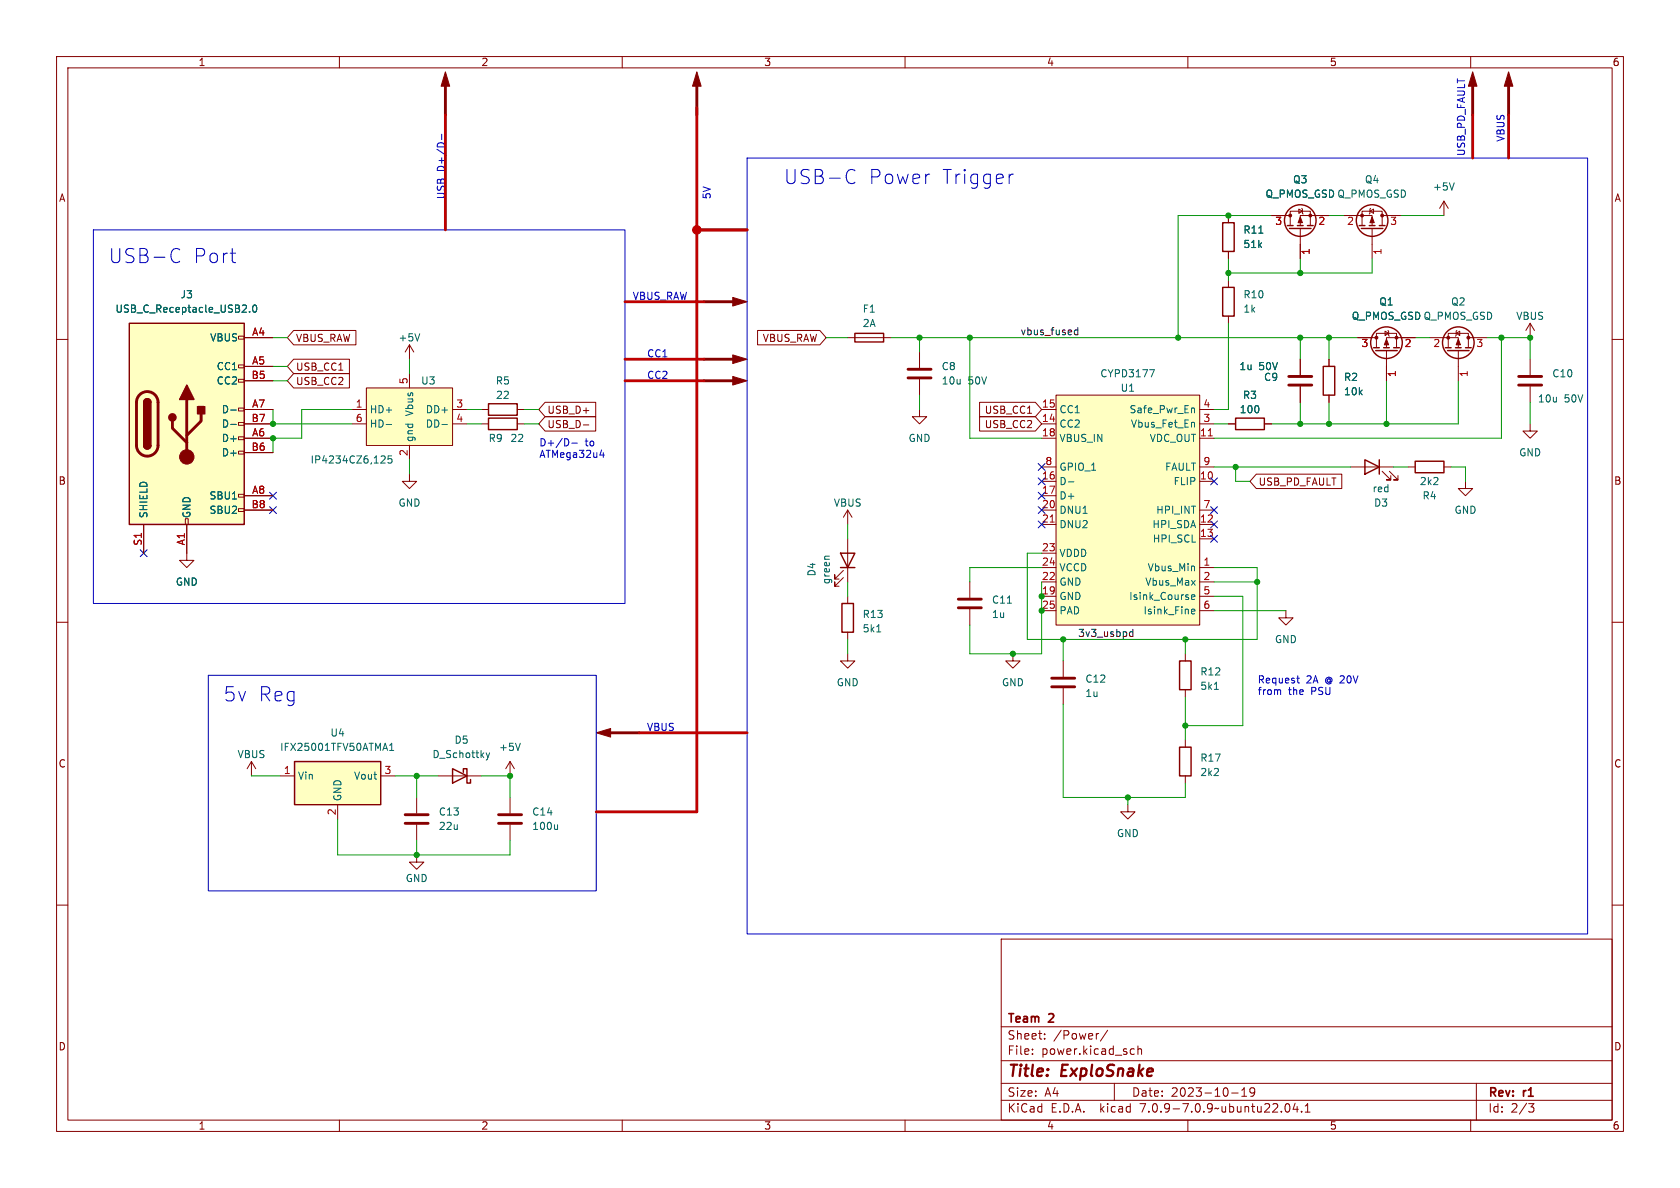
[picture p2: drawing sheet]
<svg xmlns="http://www.w3.org/2000/svg" width="297mm" height="210mm" viewBox="0 0 297 210" stroke-linecap="round" stroke-linejoin="round" font-family="sans-serif">
<g fill="none" stroke="#840000" stroke-width=".18">
<path d="M10 10h277v190h-277zM12 12h273v186h-273zM60 10v2M110 10v2M160 10v2M210 10v2M260 10v2M217.2 38.1v1.3M224.8 38.1h3.3M228.1 39.9v-2.6h3.5v2.6M229.6 37l.7 .3-.7 .4zM230.1 36.8l.2 .2v.7l.1 .1"/>
<path d="M234.9 38.1h-5v1.8M237.5 38.1h5.1v1.8M240.8 39.9v-2.6h3.5v2.6M242.2 37.3l.6-.3v.7zM242.3 36.8l-.1 .2v.7l-.1 .1M244.3 38.1h3.3M255.3 35.6l-.8 1.2M255.3 35.6v2.5M255.3 35.6l.7 1.2M10 60h2M42.2 59.4h1v.5h-1zM43.2 59.7h5.1"/>
<path d="M51.9 58.4h11v2.6h-11l-1.1-1.3zM133.9 58.4h11l1.1 1.3-1.1 1.3h-11zM149.9 59.7h7.6M217.2 44.5v1.2M217.2 49.5v1.3M217.2 55.9v1.3M229.9 40.4v5.3M240 59.7h3.3M242.6 40.4v5.3M244.9 58.5l.6 .4-.6 .4zM245.4 58.4l.1 .1v.8l.1 .1M250.2 59.7h-5.1v1.8"/>
<path d="M252.7 59.7h5.1v1.8M257.4 58.9l.7-.4v.8zM257.6 58.4l-.2 .1v.8l-.1 .1M259.6 59.7h3.3M270.5 57.2l-.8 1.2M270.5 57.2v2.5M270.5 57.2l.8 1.2M285 60h2M42.2 79.8h1v.5h-1zM42.2 77.2h1v.5h-1zM42.2 74.7h1v.5h-1zM42.2 72.1h1v.5h-1z"/>
<path d="M42.2 67.1h1v.5h-1zM42.2 64.5h1v.5h-1zM43.2 64.8h5.1M43.2 77.5h5.1M43.2 72.4h5.1M43.2 67.3h5.1M43.2 74.9h5.1M51.9 63.5h9.9v2.5h-9.9l-1.1-1.2zM51.9 66h9.9v2.6h-9.9l-1.1-1.3zM62.2 72.4h2.6M62.2 74.9h2.6M64.8 68.6h15.2v10.1h-15.2z"/>
<path d="M72.4 61l-.8 1.2M72.4 61v2.5M72.4 66v2.6M72.4 78.7v2.6M72.4 61l.8 1.2M80 72.4h2.5M80 74.9h2.5M85.1 72.4h1.3M85.1 74.9h1.3M91.4 72.4h1.3M91.4 74.9h1.3M96.4 71.1h8.9v2.6h-8.9l-1.2-1.3z"/>
<path d="M96.4 73.7h8.9v2.5h-8.9l-1.2-1.3zM103.1 75.1h1M162.6 72.4v1.3h1.2l-1.2 1.2-1.3-1.2h1.3M162.6 62.2v2.8M162.6 67.1v2.8M173.2 71.1h9.8l1.1 1.3-1.1 1.3h-9.8zM173.2 73.7h9.8l1.1 1.2-1.1 1.3h-9.8zM184.1 77.5h2.6M184.1 72.4h2.6M184.1 74.9h2.6M186.7 69.9h25.4v40.6h-25.4zM212.1 77.5h2.5"/>
<path d="M212.1 72.4h2.5M212.1 74.9h2.5M217.2 74.9h1.2M223.5 74.9h1.3M229.9 63.5v2.8M229.9 68.3v2.8M234.9 63.5v1.3M234.9 69.9v1.2M243.3 61.5v-2.6h3.6v2.6M245.1 62v5.3M256 61.5v-2.6h3.6v2.6M257.8 62v5.3"/>
<path d="M270.5 74.9v1.3h1.3l-1.3 1.3-1.3-1.3h1.3M270.5 63.5v2.8M270.5 68.3v2.8M25.4 92.7v5.1M32.8 91.7h.5v1h-.5zM33 92.7v6.4h1.3l-1.3 1.2-1.3-1.2h1.3M42.2 89.9h1v.5h-1zM42.2 87.4h1v.5h-1zM43.2 87.6h5.1M43.2 80h5.1M43.2 90.2h5.1M72.4 83.8v1.3h1.3l-1.3 1.3-1.3-1.3h1.3"/>
<path d="M149.9 90.2v2.5M149.9 95.3v7.6M149.9 90.2l-.8 1.2M149.9 90.2l.7 1.2M184.1 82.6h2.6M184.1 87.6h2.6M184.1 90.2h2.6M184.1 85.1h2.6M184.1 92.7h2.6M184.1 97.8h2.6M212.1 82.6h2.5M212.1 90.2h2.5"/>
<path d="M212.1 85.1h2.5M212.1 92.7h2.5M212.1 95.3h2.5M222.1 83.8h15.1v2.6h-15.1l-1.1-1.3zM238.8 82.6h7.6M244.3 83.3l1.6 1.5h-.8h.8v-.7M245.6 83.3l1.5 1.5h-.7h.7v-.7M248.9 82.6h1.3M255.3 82.6h1.2M259.1 85.1v1.3h1.2l-1.2 1.2-1.3-1.2h1.3M10 110h2M149.1 102.1l-1.5 1.5v-.7v.7h.7"/>
<path d="M149.1 100.8l-1.5 1.6v-.8v.8h.7M149.9 115.6v1.2h1.2l-1.2 1.3-1.3-1.3h1.3M149.9 105.4v1.3M149.9 111.8v1.2M171.4 102.9v2.8M171.4 107.7v2.8M179.1 115.6v1.2h1.2l-1.2 1.3-1.3-1.3h1.3M184.1 100.3h2.6M184.1 105.4h2.6M184.1 102.9h2.6M184.1 108h2.6M188 116.8v2.8"/>
<path d="M209.5 115.6v1.2M212.1 100.3h2.5M212.1 105.4h2.5M212.1 102.9h2.5M212.1 108h2.5M227.3 108v1.2h1.3l-1.3 1.3-1.2-1.3h1.2M285 110h2M44.4 134.6l-.7 1.3M44.4 134.6v2.6M44.4 134.6l.8 1.3M49.5 137.2h2.6M67.3 137.2h2.5"/>
<path d="M77.5 137.2h7.6M90.2 134.6l-.8 1.3M90.2 134.6v2.6M90.2 134.6l.7 1.3M188 121.7v2.8M209.5 121.9v1.3M209.5 130.8v1.3M209.5 137.2v1.2M10 160h2M59.7 142.2v2.6M73.7 151.1v1.3h1.2l-1.2 1.3-1.3-1.3h1.3M73.7 141v2.8"/>
<path d="M73.7 145.8v2.8M90.2 141v2.8M90.2 145.8v2.8M199.4 142.2v1.3h1.3l-1.3 1.3-1.3-1.3h1.3M285 160h2M177 166h108v32h-108zM60 198v2M110 198v2M160 198v2M177 194.5h108M177 191.5h108M177 187.5h108"/>
<path d="M177 181.5h108M182.5 186.3v.1M182.5 185.5v.1M184.7 183.6v.1M184.7 182.8v.1M194.2 182.7l-.2 .1M195.8 182.1l-1.3 2M197 191.5v3M200.1 185.4l.4 .1M200.5 186.3l-.4 .1M201.2 185.5l.2-.1 .3 .1 .1 .9M201.2 184.9v1.5"/>
<path d="M210 198v2M217.7 193.2h1.2M219.5 193.8h.9M219.5 192.7l.5-.4v1.5M221.8 192.9l-.3 .3h-.3l-.2-.3 .1-.5 .4-.1 .2 .1a.99 .99 0 0 1-.3 1.4h-.3M227.3 195.2l.2-.1a.81 .81 0 0 1 .6 .6 .81 .81 0 0 1-.3 .8l-.1 .1a.81 .81 0 0 1-.4-1.4zM229 195l-.4 1.1h.9M229.3 195.6v1M230.1 196.5v.1M230.7 196.6h.9M230.7 195.5l.5-.4v1.5M260 198v2"/>
<path d="M261 191.5v6.5M270.2 195.1h1l-.5 .6 .4 .1 .1 .5-.3 .3h-.4"/>
</g>
<circle cx="123.2" cy="40.6" r=".75" fill="#c00000" stroke="#c00000" stroke-width=".18"/>
<g fill="none" stroke="#840000" stroke-width=".25">
<path d="M216.2 39.4h2v5.1h-2zM227.6 39.9h1M229.4 39.9h1M231.1 39.9h1.1M240.3 39.9h1M242.1 39.9h1M243.8 39.9h1.1M22.9 57.2h20.3v35.5h-20.3zM151.1 58.9h5.1v1.6h-5.1zM216.2 50.8h2v5.1h-2zM228 40.4h3.8M240.7 40.4h3.8"/>
<path d="M25.4 78.7a.64 .64 0 0 0 .6 .7 .64 .64 0 0 0 .7-.7M25.4 71.1a.64 .64 0 0 1 .6-.6 .64 .64 0 0 1 .7 .6M86.4 71.4h5v2h-5zM86.4 73.9h5v2h-5zM218.4 73.9h5.1v2h-5.1zM233.9 64.8h2.1v5.1h-2.1zM242.8 61.5h1M243.2 62h3.8M244.6 61.5h1M246.4 61.5h1M255.5 61.5h1M255.9 62h3.8"/>
<path d="M257.3 61.5h1M259.1 61.5h1M148.6 97.8h2.5l-1.2 2.5zM241.3 81.3l2.5 1.3-2.5 1.2zM243.8 81.3v2.5M250.2 81.5h5.1v2.1h-5.1zM148.6 100.3h2.5M148.8 106.7h2.1v5.1h-2.1zM208.5 116.8h2.1v5.1h-2.1zM52.1 134.6h15.2v7.6h-15.2zM80 135.9l2.5 1.3-2.5 1.2zM81.9 136.5v-.6h.6v2.5h.7v-.6"/>
<path d="M208.5 132.1h2.1v5.1h-2.1z"/>
<circle cx="229.9" cy="39" r="2.79"/>
<circle cx="242.6" cy="39" r="2.79"/>
<circle cx="245.1" cy="60.6" r="2.79"/>
<circle cx="257.8" cy="60.6" r="2.79"/>
</g>
<g fill="none" stroke="#006464" stroke-width=".18">
<path d="M257.1 32.3l-.4 1.3M44.1 55.1v.1M44.8 54l.2-.1a.68 .68 0 0 1 .4 .7 .68 .68 0 0 1-.4 .6l-.2-.1-.1-.4zM74.2 59l-.4 1.3M222.5 41.2h.8M40.8 72.5h1M40.8 75h1M68.3 75h.9M78.1 75h1M203.2 65.3h.9l-.6 1.3M210.8 72.1l.4 .2v.7M211 74.7l.2 .1v.7"/>
<path d="M67.6 80.6l.4 .1 .1 .3-.8 .9h.8M69.2 80.6h-.6v.6l.2-.1h.4l.1 .2-.1 .4-.1 .2-.5-.2M146.6 98.3l-.8 .1M188.9 85.2h.9M155 111.7h.7M178.1 106.6h.7M210.6 105.6l.6-.2v-.2l-.4-.1-.2 .2 .1 .6h.5M210.6 107.9l.2-.2h.3l.1 .2v.1l-.6 .1M210.6 108.3l.2 .2h.4M211.1 100.1l.1 .8M68.9 132.7h.7M68.9 131.8l.3-.4v1.3"/>
<path d="M86 133.1l.3 .8M86.3 133.9l-.3 .5M86.6 133.1l-.3 .8M92 131.4l-.4 1.3M214.7 121.9h.7M98.6 145.8v.8M98.6 146.5l-.2 .1"/>
</g>
<g fill="#840000" stroke="#840000" stroke-width=".18">
<path d="M229.9 38.4l.4 1h-.8z"/>
<path d="M129.5 52.6l2.6 .7-2.6 .8z"/>
<path d="M245.1 59.9l.4 1.1h-.8z"/>
<path d="M242.6 38.4l.4 1h-.8z"/>
<path d="M78.7 12.7l.8 2.5h-1.5z"/>
<path d="M123.2 12.7l.8 2.5h-1.6z"/>
<path d="M129.5 66.5l2.6 .8-2.6 .8z"/>
<path d="M129.5 62.7l2.6 .8-2.6 .8z"/>
<path d="M257.8 59.9l.4 1.1h-.8z"/>
<path d="M260.3 12.7l.8 2.5h-1.5z"/>
<path d="M105.4 129.5l2.5-.7v1.5z"/>
<path d="M266.7 12.7l.8 2.5h-1.6z"/>
<circle cx="231.6" cy="38.1" r=".25"/>
<circle cx="228.1" cy="38.1" r=".25"/>
<circle cx="33" cy="80.8" r="1.27"/>
<circle cx="246.9" cy="59.7" r=".25"/>
<circle cx="243.3" cy="59.7" r=".25"/>
<circle cx="240.8" cy="38.1" r=".25"/>
<circle cx="244.3" cy="38.1" r=".25"/>
<circle cx="256" cy="59.7" r=".25"/>
<circle cx="259.6" cy="59.7" r=".25"/>
</g>
<g fill="none" stroke="#840000" stroke-width=".51">
<path d="M78.7 14v6.3M123.2 14v6.3M260.3 14v6.3M266.7 14v6.3M124.5 53.3h6.3M24.7 69.8a1.91 1.91 0 0 1 2.1-.4 1.91 1.91 0 0 1 1.1 1.7v7.6a1.91 1.91 0 0 1-1.9 1.9 1.91 1.91 0 0 1-1.9-1.9v-7.7l.2-.7zM30.5 74.4v1.3l2.5 2.5M33 70.6v10.2M35.6 73.2v1.2l-2.6 2.6M124.5 67.3h6.3M124.5 63.5h6.3M160.5 66.8h4.1"/>
<path d="M160.5 65.3h4.1M227.8 68.1h4.1M227.8 66.5h4.1M268.5 68.1h4M268.5 66.5h4M169.4 107.4h4.1M169.4 105.9h4.1M185.9 119.9h4.1M106.7 129.5h6.3M185.9 121.4h4.1M71.6 144h4.1M71.6 145.5h4.1"/>
<path d="M88.1 144h4.1M88.1 145.5h4.1"/>
</g>
<g fill="#ffffc2" stroke="#ffffc2" stroke-width=".18">
<path d="M22.9 57.2h20.3v35.5h-20.3z"/>
<path d="M52.1 134.6h15.2v7.6h-15.2z"/>
<path d="M64.8 68.6h15.2v10.1h-15.2z"/>
<path d="M186.7 69.9h25.4v40.6h-25.4z"/>
</g>
<g fill="#840000" stroke="#840000" stroke-width=".25">
<path d="M25.4 78.7h1.3a.64 .64 0 0 1-.7 .7 .64 .64 0 0 1-.6-.7z"/>
<path d="M25.4 71.1h1.3v7.6h-1.3z"/>
<path d="M25.6 70.7a.64 .64 0 0 1 .7-.2 .64 .64 0 0 1 .4 .6h-1.3z"/>
<path d="M33 68.1l1.3 2.5h-2.6z"/>
<path d="M34.9 71.9h1.3v1.3h-1.3z"/>
<circle cx="30.5" cy="73.8" r=".63"/>
</g>
<path d="M213.6 77.1h.7M185.7 92.3h.7" fill="none" stroke="#a90000" stroke-width=".18"/>
<path d="M190.5 57.9v1.3M190.5 58.4l-.3-.1-.3 .3 .2 .5h.4M200.3 111.2v1.3M200.3 111.7h-.4l-.2 .2 .1 .6h.5" fill="none" stroke="#0f0f0f" stroke-width=".18"/>
<g fill="none" stroke="#0000c2" stroke-width=".18">
<path d="M78.1 23.7v1M132.1 27.9h148.6v137.2h-148.6zM150.1 30.1a.88 .88 0 0 1 1 .1M151.1 32.2a.88 .88 0 0 1-1 .1M179.1 30.8h-.2l-.4 .2M16.5 40.6h94v66.1h-94zM30.7 44a.88 .88 0 0 1 1.1 .2M31.8 46.2a.88 .88 0 0 1-1.1 .1M40.7 44.8h1M41.4 46.4h.3M100.4 77.7l.2 .4-.2 .5M101.1 78.3h1"/>
<path d="M106.1 80.4h.7M106.7 80v.9M36.8 119.4h68.6v38.1h-68.6zM229.2 119.9h.5M229.4 119.5v1.1l.3 .1M226.2 121.9l.2 .2v.7"/>
</g>
<path d="M123.2 19.1v124.4h-17.8M78.7 20.3v20.3M260.3 20.3v7.6M266.7 20.3v7.6M110.5 53.3h14M123.2 40.6h8.9M110.5 67.3h14M110.5 63.5h14M113 129.5h19.1" fill="none" stroke="#c00000" stroke-width=".5"/>
<g fill="none" stroke="#009600" stroke-width=".18">
<path d="M224.8 38.1h-16.5v21.6M234.9 38.1h2.6M247.6 38.1h7.7M48.3 59.7h2.5M146 59.7h3.9M157.5 59.7h82.5M162.6 59.7v2.5M171.4 59.7v17.8h12.7M217.2 57.2v15.2h-2.6M217.2 45.7v3.8M229.9 45.7v2.6M229.9 59.7v3.8"/>
<path d="M234.9 59.7v3.8M242.6 45.7v2.6h-25.4M250.2 59.7h2.5M262.9 59.7h7.6v3.8M265.4 59.7v17.8h-50.8M48.3 64.8h2.5M48.3 72.4v2.5h13.9M48.3 67.3h2.5M62.2 72.4h-8.9v5.1h-5v2.5M72.4 63.5v2.5M82.5 72.4h2.6M82.5 74.9h2.6"/>
<path d="M92.7 72.4h2.5M92.7 74.9h2.5M162.6 69.9v2.5M214.6 74.9h2.6M229.9 71.1v3.8M234.9 71.1v3.8M245.1 67.3v7.6M257.8 67.3v7.6h-33M270.5 71.1v3.8M72.4 81.3v2.5M149.9 92.7v2.6M184.1 97.8h-2.5v15.2h40.6v-12.7h-7.6"/>
<path d="M214.6 82.6h24.2M218.4 82.6v2.5h2.6M246.4 82.6h2.5M256.5 82.6h2.6v2.5M149.9 102.9v2.5M149.9 113v2.6M184.1 102.9v12.7h-12.7v-5.1M184.1 100.3h-12.7v2.6M188 113v3.8M209.5 113v2.6M214.6 102.9h7.6M214.6 105.4h5.1v22.9h-10.2"/>
<path d="M214.6 108h12.7M44.4 137.2h5.1M69.8 137.2h7.7M73.7 137.2v3.8M85.1 137.2h5.1v3.8M188 124.5v16.5h21.5v-2.6M209.5 123.2v7.6M59.7 144.8v6.3h30.5v-2.5M73.7 148.6v2.5M199.4 141v1.2"/>
</g>
<g fill="none" stroke="#000084" stroke-width=".18">
<path d="M24.8 97.2l1.2 1.2M26 97.2l-1.2 1.2M47.7 87l1.2 1.2M47.7 89.6l1.2 1.2M48.9 87l-1.2 1.2M48.9 89.6l-1.2 1.2M183.5 89.6l1.3 1.2M183.5 81.9l1.3 1.3M183.5 87l1.3 1.2M183.5 92.1l1.3 1.2M183.5 84.5l1.3 1.2M184.8 89.6l-1.3 1.2"/>
<path d="M184.8 81.9l-1.3 1.3M184.8 87l-1.3 1.2M184.8 92.1l-1.3 1.2M184.8 84.5l-1.3 1.2M214 84.5l1.2 1.2M214 92.1l1.2 1.2M214 89.6l1.2 1.2M214 94.6l1.2 1.3M215.2 84.5l-1.2 1.2M215.2 92.1l-1.2 1.2M215.2 89.6l-1.2 1.2M215.2 94.6l-1.2 1.3"/>
</g>
<g fill="#009600" stroke="#009600" stroke-width=".18">
<circle cx="229.9" cy="59.7" r=".46"/>
<circle cx="234.9" cy="59.7" r=".46"/>
<circle cx="270.5" cy="59.7" r=".46"/>
<circle cx="265.4" cy="59.7" r=".46"/>
<circle cx="209.5" cy="113" r=".46"/>
<circle cx="222.2" cy="102.9" r=".46"/>
<circle cx="199.4" cy="141" r=".46"/>
<circle cx="209.5" cy="128.3" r=".46"/>
<circle cx="188" cy="113" r=".46"/>
<circle cx="208.3" cy="59.7" r=".46"/>
<circle cx="217.2" cy="48.3" r=".46"/>
<circle cx="229.9" cy="48.3" r=".46"/>
<circle cx="234.9" cy="74.9" r=".46"/>
<circle cx="245.1" cy="74.9" r=".46"/>
<circle cx="217.2" cy="38.1" r=".46"/>
<circle cx="229.9" cy="74.9" r=".46"/>
<circle cx="218.4" cy="82.6" r=".46"/>
<circle cx="162.6" cy="59.7" r=".46"/>
<circle cx="48.3" cy="74.9" r=".46"/>
<circle cx="48.3" cy="77.5" r=".46"/>
<circle cx="171.4" cy="59.7" r=".46"/>
<circle cx="184.1" cy="105.4" r=".46"/>
<circle cx="184.1" cy="108" r=".46"/>
<circle cx="179.1" cy="115.6" r=".46"/>
<circle cx="90.2" cy="137.2" r=".46"/>
<circle cx="73.7" cy="137.2" r=".46"/>
<circle cx="73.7" cy="151.1" r=".46"/>
</g>
<g font-size="3.5" fill="#0000c2">
<text x="138.4" y="32.8">USB-C</text>
<text x="153.4" y="32.8">Power</text>
<text x="166.3" y="32.8">Trigger</text>
<text x="19" y="46.7">USB-C</text>
<text x="34" y="46.7">Port</text>
<text x="39.4" y="124.2">5v</text>
<text x="45.5" y="124.2">Reg</text>
</g>
<g font-size="2.8" fill="#840000">
<text x="178" y="190.9">Title:</text>
<text x="187.7" y="190.9">ExploSnake</text>
</g>
<g font-size="2.1" fill="#840000">
<text x="178" y="184">Sheet:</text>
<text x="178" y="181.2">Team</text>
<text x="185.5" y="181.2">2</text>
<text x="186.2" y="184">/Power/</text>
<text x="178" y="186.7">File:</text>
<text x="184.1" y="186.7">power.kicad_sch</text>
<text x="178" y="196.9">KiCad</text>
<text x="178" y="194.1">Size:</text>
<text x="184.7" y="194.1">A4</text>
<text x="185.7" y="196.9">E.D.A.</text>
<text x="194.6" y="196.9">kicad</text>
<text x="200" y="194.1">Date:</text>
<text x="201.8" y="196.9">7.0.9-7.0.9~ubuntu22.04.1</text>
<text x="207" y="194.1">2023-10-19</text>
<text x="263" y="194.3">Rev:</text>
<text x="263" y="196.9">Id:</text>
<text x="267.1" y="196.9">2/3</text>
<text x="269.4" y="194.3">r1</text>
</g>
<g font-size="1.8" fill="#840000">
<text x="35" y="11.9">1</text>
<text x="85" y="11.9">2</text>
<text x="135" y="11.9">3</text>
<text x="185" y="11.9">4</text>
<text x="235" y="11.9">5</text>
<text x="285" y="11.9">6</text>
<text x="10.3" y="35.9">A</text>
<text x="285.3" y="35.9">A</text>
<text x="52.2" y="60.6">VBUS_RAW</text>
<text x="52.2" y="65.7">USB_CC1</text>
<text x="134.7" y="60.6">VBUS_RAW</text>
<text x="52.2" y="68.3">USB_CC2</text>
<text x="96.7" y="73.3">USB_D+</text>
<text x="96.7" y="75.9">USB_D-</text>
<text x="174" y="73.3">USB_CC1</text>
<text x="174" y="75.9">USB_CC2</text>
<text x="10.3" y="85.9">B</text>
<text x="222.4" y="86">USB_PD_FAULT</text>
<text x="285.3" y="85.9">B</text>
<text x="10.3" y="135.9">C</text>
<text x="285.3" y="135.9">C</text>
<text x="10.3" y="185.9">D</text>
<text x="285.3" y="185.9">D</text>
<text x="35" y="199.9">1</text>
<text x="85" y="199.9">2</text>
<text x="135" y="199.9">3</text>
<text x="185" y="199.9">4</text>
<text x="235" y="199.9">5</text>
<text x="285" y="199.9">6</text>
</g>
<g font-size="1.8" fill="#0000c2">
<text x="259.1" y="27.7" transform="rotate(-90 259.1 27.7)">USB_PD_FAULT</text>
<text x="266.1" y="25.2" transform="rotate(-90 266.1 25.2)">VBUS</text>
<text x="78.7" y="35.3" transform="rotate(-90 78.7 35.3)">USB</text>
<text x="78.7" y="30.3" transform="rotate(-90 78.7 30.3)">D+/D-</text>
<text x="125.7" y="35.3" transform="rotate(-90 125.7 35.3)">5V</text>
<text x="111.8" y="53.1">VBUS_RAW</text>
<text x="114.3" y="63.3">CC1</text>
<text x="114.3" y="67.1">CC2</text>
<text x="95.2" y="79">D+/D-</text>
<text x="95.2" y="81">ATMega32u4</text>
<text x="103.4" y="79">to</text>
<text x="222.2" y="120.9">Request</text>
<text x="222.2" y="122.9">from</text>
<text x="227.8" y="122.9">the</text>
<text x="230.9" y="120.9">2A</text>
<text x="231.9" y="122.9">PSU</text>
<text x="234.4" y="120.9">@ 20V</text>
<text x="114.3" y="129.3">VBUS</text>
</g>
<g font-size="1.8" fill="#006464">
<text x="223.6" y="35.2">Q_PMOS_GSD Q_PMOS_GSD</text>
<text x="223.6" y="35.2">Q_PMOS_GSD</text>
<text x="228.5" y="32.6">Q3</text>
<text x="241.2" y="32.6">Q4</text>
<text x="253.2" y="33.9">+5V</text>
<text x="219.7" y="41.5">R11</text>
<text x="219.7" y="44">51k</text>
<text x="31.8" y="52.9">J3</text>
<text x="219.7" y="52.9">R10</text>
<text x="20.3" y="55.5">USB_C_Receptacle_USB2.0</text>
<text x="152.4" y="55.5">F1</text>
<text x="152.4" y="58">2A</text>
<text x="219.7" y="55.5">1k</text>
<text x="238.9" y="56.7">Q_PMOS_GSD Q_PMOS_GSD</text>
<text x="238.9" y="56.7">Q_PMOS_GSD</text>
<text x="243.7" y="54.2">Q1</text>
<text x="256.4" y="54.2">Q2</text>
<text x="268" y="56.7">VBUS</text>
<text x="37.1" y="60.6">VBUS</text>
<text x="38.2" y="65.6">CC1</text>
<text x="70.4" y="60.6">+5V</text>
<text x="166.4" y="65.6">C8</text>
<text x="219" y="65.6">1u</text>
<text x="222.5" y="65.6">50V</text>
<text x="38.2" y="68.2">CC2</text>
<text x="74.4" y="68.2">U3</text>
<text x="87.6" y="68.2">R5</text>
<text x="87.6" y="70.7">22</text>
<text x="166.4" y="68.2">10u</text>
<text x="171.1" y="68.2">50V</text>
<text x="194.4" y="66.9">CYPD3177</text>
<text x="198" y="69.4">U1</text>
<text x="219.6" y="70.7">R3</text>
<text x="223.4" y="67.5">C9</text>
<text x="237.5" y="67.5">R2</text>
<text x="237.5" y="70.1">10k</text>
<text x="271.8" y="71.3">10u</text>
<text x="274.3" y="66.9">C10</text>
<text x="276.5" y="71.3">50V</text>
<text x="39.1" y="73.3">D-</text>
<text x="39.1" y="75.8">D-</text>
<text x="65.3" y="73.3">HD+</text>
<text x="65.3" y="75.8">HD-</text>
<text x="73.3" y="73.7" transform="rotate(-90 73.3 73.7)">Vbus</text>
<text x="75.2" y="73.3">DD+</text>
<text x="75.2" y="75.8">DD-</text>
<text x="187.2" y="75.8">CC2</text>
<text x="187.2" y="73.3">CC1</text>
<text x="199.6" y="73.3">Safe_Pwr_En</text>
<text x="199.8" y="75.8">Vbus_Fet_En</text>
<text x="219.1" y="73.3">100</text>
<text x="39.1" y="78.3">D+</text>
<text x="39.1" y="80.9">D+</text>
<text x="54.8" y="82.1">IP4234CZ6,125</text>
<text x="73.3" y="78.2" transform="rotate(-90 73.3 78.2)">gnd</text>
<text x="86.3" y="78.3">R9</text>
<text x="90.1" y="78.3">22</text>
<text x="160.5" y="78.3">GND</text>
<text x="187.2" y="78.3">VBUS_IN</text>
<text x="187.2" y="83.4">GPIO_1</text>
<text x="203.2" y="78.3">VDC_OUT</text>
<text x="205.9" y="83.4">FAULT</text>
<text x="268.5" y="80.9">GND</text>
<text x="36.9" y="88.5">SBU1</text>
<text x="70.4" y="89.8">GND</text>
<text x="147.3" y="89.8">VBUS</text>
<text x="187.2" y="86">D-</text>
<text x="187.2" y="88.5">D+</text>
<text x="207.4" y="86">FLIP</text>
<text x="242.5" y="87.2">red</text>
<text x="242.8" y="89.8">D3</text>
<text x="250.9" y="86">2k2</text>
<text x="251.4" y="88.5">R4</text>
<text x="26.3" y="91.7" transform="rotate(-90 26.3 91.7)">SHIELD</text>
<text x="33.9" y="91.7" transform="rotate(-90 33.9 91.7)">GND</text>
<text x="36.9" y="91">SBU2</text>
<text x="187.2" y="91">DNU1</text>
<text x="187.2" y="93.6">DNU2</text>
<text x="203.6" y="93.6">HPI_SDA</text>
<text x="204.3" y="91">HPI_INT</text>
<text x="257" y="91">GND</text>
<text x="144.4" y="102" transform="rotate(-90 144.4 102)">D4</text>
<text x="187.2" y="98.7">VDDD</text>
<text x="187.2" y="101.2">VCCD</text>
<text x="202.8" y="101.2">Vbus_Min</text>
<text x="203.7" y="96.1">HPI_SCL</text>
<text x="31" y="103.7">GND</text>
<text x="146.9" y="103.4" transform="rotate(-90 146.9 103.4)">green</text>
<text x="175.3" y="106.9">C11</text>
<text x="187.2" y="106.3">GND</text>
<text x="187.2" y="103.7">GND</text>
<text x="199.5" y="106.3">Isink_Course</text>
<text x="202.4" y="103.7">Vbus_Max</text>
<text x="152.4" y="112">5k1</text>
<text x="152.4" y="109.4">R13</text>
<text x="175.3" y="109.4">1u</text>
<text x="187.2" y="108.8">PAD</text>
<text x="202.1" y="108.8">Isink_Fine</text>
<text x="225.3" y="113.9">GND</text>
<text x="212.1" y="119.6">R12</text>
<text x="147.8" y="121.5">GND</text>
<text x="177" y="121.5">GND</text>
<text x="191.8" y="123.4">1u</text>
<text x="191.8" y="120.9">C12</text>
<text x="212.1" y="122.1">5k1</text>
<text x="58.3" y="130.4">U4</text>
<text x="80.3" y="131.7">D5</text>
<text x="41.9" y="134.2">VBUS</text>
<text x="49.4" y="132.9">IFX25001TFV50ATMA1</text>
<text x="76.4" y="134.2">D_Schottky</text>
<text x="88.1" y="132.9">+5V</text>
<text x="212.1" y="137.4">2k2</text>
<text x="212.1" y="134.8">R17</text>
<text x="52.6" y="138">Vin</text>
<text x="60.6" y="141.7" transform="rotate(-90 60.6 141.7)">GND</text>
<text x="62.5" y="138">Vout</text>
<text x="77.5" y="144.4">C13</text>
<text x="77.5" y="146.9">22u</text>
<text x="94" y="146.9">100u</text>
<text x="94" y="144.4">C14</text>
<text x="197.4" y="148.2">GND</text>
<text x="71.6" y="156.1">GND</text>
</g>
<g font-size="1.8" fill="#a90000">
<text x="225.4" y="40.1">3</text>
<text x="233" y="40.1">2</text>
<text x="238.1" y="40.1">2</text>
<text x="245.7" y="40.1">3</text>
<text x="231.9" y="45.2" transform="rotate(-90 231.9 45.2)">1</text>
<text x="244.6" y="45.2" transform="rotate(-90 244.6 45.2)">1</text>
<text x="44.5" y="59.4">A4</text>
<text x="44.5" y="64.5">A5</text>
<text x="240.6" y="61.7">3</text>
<text x="248.2" y="61.7">2</text>
<text x="253.3" y="61.7">2</text>
<text x="260.9" y="61.7">3</text>
<text x="44.4" y="67.1">B5</text>
<text x="72.1" y="68" transform="rotate(-90 72.1 68)">5</text>
<text x="247.1" y="66.7" transform="rotate(-90 247.1 66.7)">1</text>
<text x="259.8" y="66.7" transform="rotate(-90 259.8 66.7)">1</text>
<text x="44.4" y="74.7">B7</text>
<text x="44.5" y="77.2">A6</text>
<text x="44.5" y="72.1">A7</text>
<text x="62.8" y="72.1">1</text>
<text x="62.8" y="74.7">6</text>
<text x="80.6" y="72.1">3</text>
<text x="80.6" y="74.7">4</text>
<text x="184.1" y="74.7">14</text>
<text x="184.1" y="72.1">15</text>
<text x="184.1" y="77.2">18</text>
<text x="212" y="77.2">11</text>
<text x="212.7" y="74.7">3</text>
<text x="212.7" y="72.1">4</text>
<text x="44.4" y="79.8">B6</text>
<text x="72.1" y="80.7" transform="rotate(-90 72.1 80.7)">2</text>
<text x="184.7" y="82.3">8</text>
<text x="212.7" y="82.3">9</text>
<text x="44.4" y="89.9">B8</text>
<text x="44.5" y="87.4">A8</text>
<text x="184.1" y="84.8">16</text>
<text x="184.1" y="87.4">17</text>
<text x="184.1" y="89.9">20</text>
<text x="212" y="84.8">10</text>
<text x="212.7" y="89.9">7</text>
<text x="184.1" y="92.5">21</text>
<text x="212" y="92.5">12</text>
<text x="212" y="95">13</text>
<text x="25.1" y="96.6" transform="rotate(-90 25.1 96.6)">S1</text>
<text x="32.8" y="96.5" transform="rotate(-90 32.8 96.5)">A1</text>
<text x="184.1" y="97.5">23</text>
<text x="184.1" y="100.1">24</text>
<text x="212.7" y="100.1">1</text>
<text x="184.1" y="105.2">19</text>
<text x="184.1" y="102.6">22</text>
<text x="184.1" y="107.7">25</text>
<text x="212.7" y="102.6">2</text>
<text x="212.7" y="105.2">5</text>
<text x="212.7" y="107.7">6</text>
<text x="50.1" y="136.9">1</text>
<text x="67.9" y="136.9">3</text>
<text x="59.4" y="144.2" transform="rotate(-90 59.4 144.2)">2</text>
</g>
<g font-size="1.8" fill="#0f0f0f">
<text x="180.3" y="59.3">vbus_fused</text>
<text x="190.5" y="112.7">3v3_usbpd</text>
</g>
</svg>
